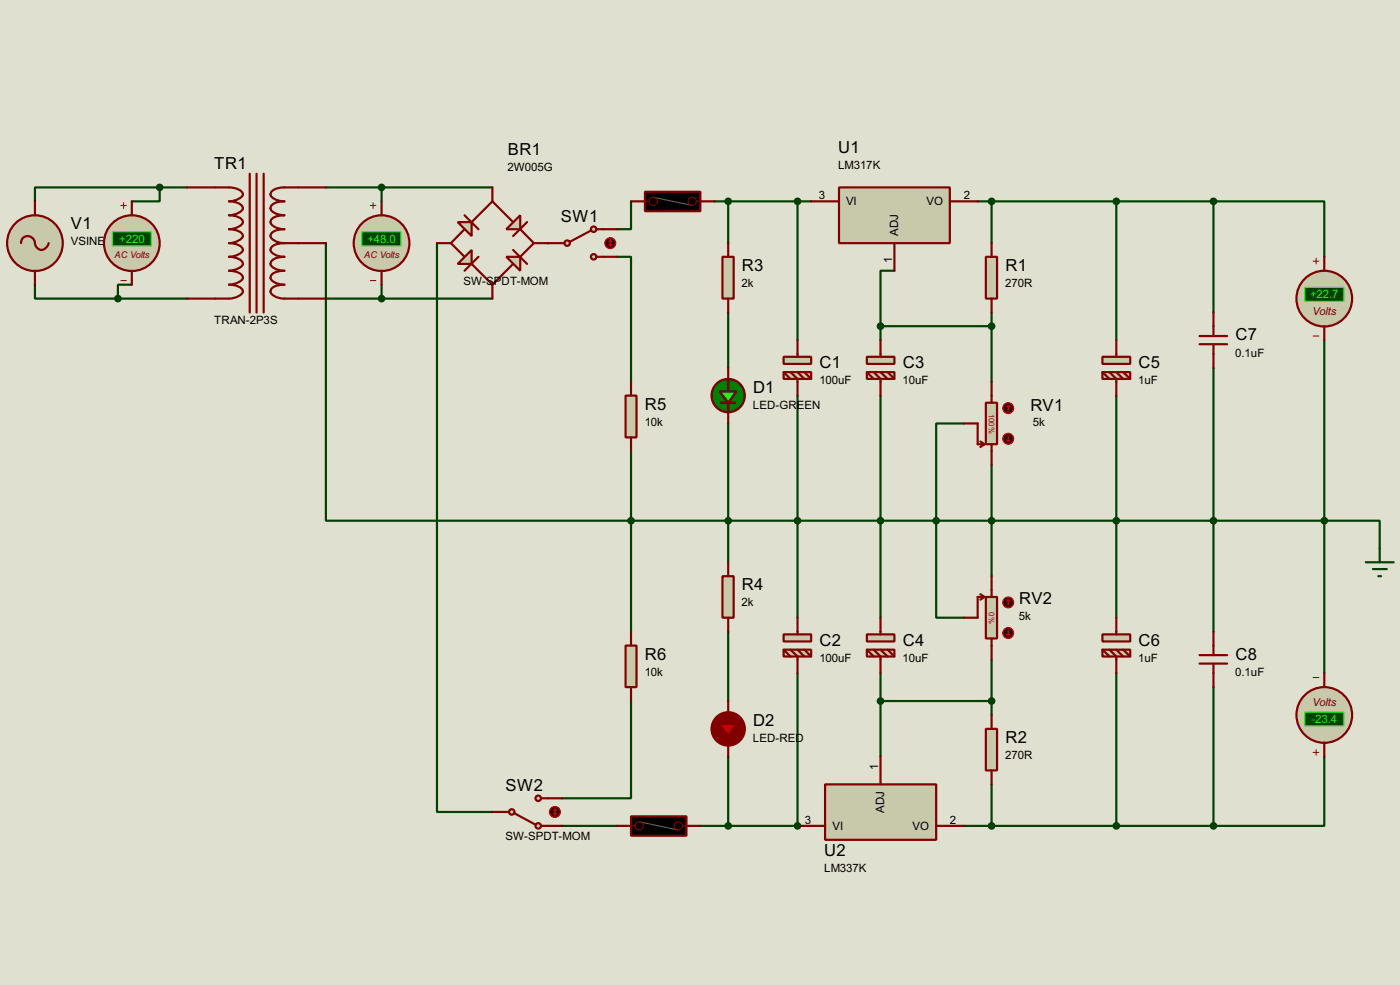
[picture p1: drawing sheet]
<svg xmlns="http://www.w3.org/2000/svg" width="256mm" height="180mm" viewBox="0 0 256 180" stroke-linecap="round" stroke-linejoin="round" font-family="sans-serif">
<path d="M0 0h256.5v180.3h-256.5z" fill="#e0e0d0"/>
<path d="M179.1 36.9h2.6v7.6M6.4 52.1v2.6h15.2M21.6 54.7h12.7M24.2 52.1h-2.6v2.6M176.6 77.5h-5.1v17.8M171.5 95.3v17.8h5.1M171.5 95.3h10.2M181.7 85.1v20.4M181.7 143.6v7.6h-5.1" fill="none" stroke="#004000" stroke-width=".4"/>
<circle cx="146.1" cy="151.2" r=".2" fill="#004000"/>
<g fill="none" stroke="#004000" stroke-width=".4">
<path d="M29.3 34.3v2.6h-5.1M29.3 34.3h-22.9v2.6M29.3 34.3h5M59.7 34.3h30.5M69.9 34.3v2.6M130.9 36.9h17.7M133.4 36.9v7.6M146.1 36.9v25.4M181.7 36.9h22.8v25.4M59.7 54.7h30.5M69.9 52.1v2.6M133.4 57.2v10.2"/>
<path d="M133.4 77.5v25.4M146.1 72.4v40.7M161.3 72.4v40.7M204.5 72.4v40.7M242.6 62.3v60.9M133.4 95.3h38.1M181.7 95.3h22.8M242.6 95.3h10.2v5.1M133.4 115.6v12.7M133.4 138.5v12.7M146.1 123.2v28h-17.8M204.5 123.2v28h-22.8"/>
</g>
<circle cx="100.4" cy="44.5" r=".2" fill="#004000"/>
<g fill="none" stroke="#004000" stroke-width=".4">
<path d="M115.6 36.9v5.1h-2.5M204.5 36.9h17.8M222.3 36.9h20.3v10.1M222.3 36.9v20.3M59.7 44.5v50.8h73.7M80.1 44.5v104.1h10.1M113.1 47h2.5v22.9M161.3 59.7v2.6M161.3 59.7h20.4M163.9 49.6h-2.6v10.1M181.7 57.2v12.7M222.3 67.4v48.2"/>
<path d="M115.6 82.6v33M204.5 95.3h38.1M115.6 128.3v17.8h-12.7M161.3 123.2v15.3M161.3 128.3h20.4M181.7 120.7v10.2M222.3 125.8v25.4M242.6 138.5v12.7h-20.3M102.9 151.2h10.2M204.5 151.2h17.8"/>
</g>
<circle cx="6.4" cy="44.5" r="5.1" fill="#c8c8aa" stroke="#800000" stroke-width=".4"/>
<path d="M6.4 36.9v2.5M3.9 44.5a1.28 1.28 0 0 1 1.2-1.3 1.28 1.28 0 0 1 1.3 1.3 1.23 1.23 0 0 0 1.1 1.2 1.23 1.23 0 0 0 1.3-.9l.1-.3M6.4 49.6v2.5" fill="none" stroke="#800000" stroke-width=".4"/>
<path d="M250.2 102.9h5.1M251.5 104.2h2.6M252.5 105.5h.5M252.8 100.4v2.5" fill="none" stroke="#004000" stroke-width=".4"/>
<path d="M180.6 109.3h2.1v7.6h-2.1z" fill="#c8c8aa" stroke="#800000" stroke-width=".4"/>
<path d="M179.6 108.8l.8 .5M180.4 109.3l-.8 .5M180.4 109.3h-1.3v3.8h-2.5M181.7 105.5v3.8M181.7 116.9v3.8" fill="none" stroke="#800000" stroke-width=".4"/>
<circle cx="184.7" cy="115.9" r="1" fill="#400000" stroke="#f00" stroke-width=".2"/>
<path d="M184.5 116.1l.2 .3M184.7 115.4v1M185 116.1l-.3 .3" fill="none" stroke="#f00" stroke-width=".2"/>
<circle cx="184.7" cy="110.3" r="1" fill="#400000" stroke="#f00" stroke-width=".2"/>
<path d="M184.7 109.8l.3 .2M184.7 109.8l-.2 .2M184.7 109.8v1" fill="none" stroke="#f00" stroke-width=".2"/>
<circle cx="242.6" cy="54.7" r="5.1" fill="#c8c8aa" stroke="#800000" stroke-width=".4"/>
<path d="M240.6 47.8h1M241.1 47.3v1M240.6 61.5h1" fill="none" stroke="#800000" stroke-width=".18"/>
<path d="M239.1 52.6h7.1v2.6h-7.1z" fill="#004000" stroke="#0f0" stroke-width=".2"/>
<path d="M242.6 47v2.6M242.6 59.7v2.6" fill="none" stroke="#800000" stroke-width=".4"/>
<circle cx="242.6" cy="130.9" r="5.1" fill="#c8c8aa" stroke="#800000" stroke-width=".4"/>
<path d="M240.6 137.7h1M240.6 124h1M241.1 137.2v1" fill="none" stroke="#800000" stroke-width=".18"/>
<path d="M239.1 130.4h7.1v2.5h-7.1z" fill="#004000" stroke="#0f0" stroke-width=".2"/>
<path d="M242.6 123.2v2.6M242.6 135.9v2.6" fill="none" stroke="#800000" stroke-width=".4"/>
<path d="M180.6 73.7h2.1v7.6h-2.1z" fill="#c8c8aa" stroke="#800000" stroke-width=".4"/>
<path d="M176.6 77.5h2.5v3.8h1.3M181.7 69.9v3.8M179.6 80.8l.8 .5M180.4 81.3l-.8 .5M181.7 81.3v3.8" fill="none" stroke="#800000" stroke-width=".4"/>
<circle cx="184.7" cy="80.3" r="1" fill="#400000" stroke="#f00" stroke-width=".2"/>
<path d="M184.7 79.8v1M184.5 80.6l.2 .2M185 80.6l-.3 .2" fill="none" stroke="#f00" stroke-width=".2"/>
<circle cx="184.7" cy="74.7" r="1" fill="#400000" stroke="#f00" stroke-width=".2"/>
<path d="M184.7 74.2l.3 .3M184.7 74.2l-.2 .3M184.7 74.2v1" fill="none" stroke="#f00" stroke-width=".2"/>
<circle cx="24.1" cy="44.5" r="5.1" fill="#c8c8aa" stroke="#800000" stroke-width=".4"/>
<path d="M22.2 37.6h1M22.7 37.1v1.1M22.2 51.4h1" fill="none" stroke="#800000" stroke-width=".18"/>
<path d="M20.6 42.5h7.1v2.5h-7.1z" fill="#004000" stroke="#0f0" stroke-width=".2"/>
<path d="M24.2 36.9v2.5M24.2 49.6v2.5" fill="none" stroke="#800000" stroke-width=".4"/>
<circle cx="21.6" cy="54.7" r=".5" fill="#004000" stroke="#004000" stroke-width=".4"/>
<circle cx="69.9" cy="44.5" r="5.1" fill="#c8c8aa" stroke="#800000" stroke-width=".4"/>
<path d="M67.9 37.6h1M68.4 37.1v1.1M67.9 51.4h1" fill="none" stroke="#800000" stroke-width=".18"/>
<path d="M66.3 42.5h7.2v2.5h-7.2z" fill="#004000" stroke="#0f0" stroke-width=".2"/>
<path d="M34.3 34.3h7.7a2.37 2.37 0 0 1 2.5 1.3 2.75 2.75 0 0 1-2.5 1.3 3.2 3.2 0 0 1 2.4 .9l.1 .4a2.75 2.75 0 0 1-2.5 1.2 3.3 3.3 0 0 1 2.4 .9 .9 .9 0 0 1-.7 1.2l-1.1 .4-.6 .1a3.3 3.3 0 0 1 2.4 .8 .89 .89 0 0 1-.7 1.2l-1.1 .4-.6 .1a3.3 3.3 0 0 1 2.4 .9l.1 .4a2.75 2.75 0 0 1-2.5 1.2 2.37 2.37 0 0 1 2.5 1.3 2.75 2.75 0 0 1-2.5 1.3 3.2 3.2 0 0 1 2.4 .9l.1 .4a2.75 2.75 0 0 1-2.5 1.2 3.3 3.3 0 0 1 2.4 .9 .9 .9 0 0 1-.7 1.2l-1.1 .4-.6 .1h-7.7M45.8 31.8v25.4M47 31.8v25.4M48.3 31.8v25.4M59.7 34.3h-7.6a2.92 2.92 0 0 0-2.5 .9 .88 .88 0 0 0 .7 1.2l1.1 .4 .7 .1a2.89 2.89 0 0 0-2.5 .9 .89 .89 0 0 0 .7 1.2l1.1 .3 .7 .1a2.96 2.96 0 0 0-2.5 .9 .92 .92 0 0 0 .7 1.2l1.1 .4 .7 .1a2.96 2.96 0 0 0-2.5 .8 .91 .91 0 0 0 .7 1.2l1.1 .4 .7 .1M69.9 36.9v2.5M52.1 44.5a2.96 2.96 0 0 0-2.5 .9 .88 .88 0 0 0 .7 1.2l1.1 .3 .7 .1a2.92 2.92 0 0 0-2.5 .9 .88 .88 0 0 0 .7 1.2l1.1 .4 .7 .1a2.89 2.89 0 0 0-2.5 .9 .89 .89 0 0 0 .7 1.2l1.1 .3 .7 .1a2.96 2.96 0 0 0-2.5 .9 .92 .92 0 0 0 .7 1.2l1.1 .4 .7 .1h7.6M52.1 44.5h7.6M69.9 49.6v2.5" fill="none" stroke="#800000" stroke-width=".4"/>
<path d="M153.7 34.3h20.3v10.2h-20.3z" fill="#c8c8aa" stroke="#800000" stroke-width=".4"/>
<path d="M148.6 36.9h5.1M174 36.9h5.1M163.9 44.5v5.1" fill="none" stroke="#800000" stroke-width=".4"/>
<g fill="#004000" stroke="#004000" stroke-width=".4">
<circle cx="181.6" cy="36.9" r=".5"/>
<circle cx="181.6" cy="95.3" r=".5"/>
<circle cx="171.5" cy="95.3" r=".5"/>
</g>
<path d="M151.2 143.6h20.3v10.1h-20.3z" fill="#c8c8aa" stroke="#800000" stroke-width=".4"/>
<path d="M161.3 138.5v5.1M146.1 151.2h5.1M171.5 151.2h5.1" fill="none" stroke="#800000" stroke-width=".4"/>
<circle cx="181.6" cy="151.2" r=".5" fill="#004000" stroke="#004000" stroke-width=".4"/>
<path d="M180.6 47h2.1v7.7h-2.1z" fill="#c8c8aa" stroke="#800000" stroke-width=".4"/>
<path d="M181.7 44.5v2.5M181.7 54.7v2.5" fill="none" stroke="#800000" stroke-width=".4"/>
<path d="M180.6 133.4h2.1v7.6h-2.1z" fill="#c8c8aa" stroke="#800000" stroke-width=".4"/>
<path d="M181.7 130.9v2.5M181.7 141v2.6" fill="none" stroke="#800000" stroke-width=".4"/>
<g fill="#004000" stroke="#004000" stroke-width=".4">
<circle cx="146.1" cy="95.3" r=".5"/>
<circle cx="146.1" cy="151.2" r=".5"/>
<circle cx="161.3" cy="95.3" r=".5"/>
<circle cx="204.5" cy="36.9" r=".5"/>
<circle cx="204.5" cy="95.3" r=".5"/>
<circle cx="204.5" cy="151.2" r=".5"/>
</g>
<g fill="#c8c8aa" stroke="#800000" stroke-width=".4">
<path d="M143.6 65.3h5v1.3h-5z"/>
<path d="M143.6 68.1h5v1.3h-5z"/>
</g>
<path d="M143.6 68.1l1.2 1.3M144.8 68.1l1.3 1.3v3M146.1 62.3v3M146.1 68.1l1.3 1.3M147.4 68.1l1.2 1.3" fill="none" stroke="#800000" stroke-width=".4"/>
<g fill="#c8c8aa" stroke="#800000" stroke-width=".4">
<path d="M143.6 116.1h5v1.3h-5z"/>
<path d="M143.6 118.9h5v1.3h-5z"/>
</g>
<path d="M143.6 118.9l1.2 1.3M144.8 118.9l1.3 1.3v3M146.1 113.1v3M146.1 118.9l1.3 1.3M147.4 118.9l1.2 1.3" fill="none" stroke="#800000" stroke-width=".4"/>
<g fill="#c8c8aa" stroke="#800000" stroke-width=".4">
<path d="M158.8 65.3h5.1v1.3h-5.1z"/>
<path d="M158.8 68.1h5.1v1.3h-5.1z"/>
</g>
<path d="M158.8 68.1l1.3 1.3M160.1 68.1l1.2 1.3v3M161.3 62.3v3M161.3 68.1l1.3 1.3M162.6 68.1l1.3 1.3" fill="none" stroke="#800000" stroke-width=".4"/>
<g fill="#c8c8aa" stroke="#800000" stroke-width=".4">
<path d="M158.8 116.1h5.1v1.3h-5.1z"/>
<path d="M158.8 118.9h5.1v1.3h-5.1z"/>
</g>
<path d="M158.8 118.9l1.3 1.3M160.1 118.9l1.2 1.3v3M161.3 113.1v3M161.3 118.9l1.3 1.3M162.6 118.9l1.3 1.3" fill="none" stroke="#800000" stroke-width=".4"/>
<g fill="#c8c8aa" stroke="#800000" stroke-width=".4">
<path d="M202 65.3h5.1v1.3h-5.1z"/>
<path d="M202 68.1h5.1v1.3h-5.1z"/>
</g>
<path d="M202 68.1l1.3 1.3M203.3 68.1l1.2 1.3v3M204.5 62.3v3M204.5 68.1l1.3 1.3M205.8 68.1l1.3 1.3" fill="none" stroke="#800000" stroke-width=".4"/>
<g fill="#c8c8aa" stroke="#800000" stroke-width=".4">
<path d="M202 116.1h5.1v1.3h-5.1z"/>
<path d="M202 118.9h5.1v1.3h-5.1z"/>
</g>
<path d="M202 118.9l1.3 1.3M203.3 118.9l1.2 1.3v3M204.5 113.1v3M204.5 118.9l1.3 1.3M205.8 118.9l1.3 1.3" fill="none" stroke="#800000" stroke-width=".4"/>
<path d="M92.8 47h2.5v2.6z" fill="#c8c8aa" stroke="#800000" stroke-width=".4"/>
<path d="M85.1 39.4l2.6 2.6M85.1 42l-2.5 2.5 2.5 2.5M86.4 40.7l3.8-3.8 3.8 3.8M86.4 48.3l3.8 3.8 3.8-3.8M87.7 47l-2.6 2.6M94 45.8l2.6 2.5M95.3 42l2.5 2.5-2.5 2.5M96.6 40.7l-2.6 2.5" fill="none" stroke="#800000" stroke-width=".4"/>
<g fill="#c8c8aa" stroke="#800000" stroke-width=".4">
<path d="M83.9 40.7h2.5v2.5z"/>
<path d="M92.8 42l2.5-2.6v2.6z"/>
<path d="M83.9 48.3l2.5-2.5v2.5z"/>
</g>
<path d="M90.2 34.3v2.6M80.1 44.5h2.5M90.2 52.1v2.6M97.8 44.5h2.6" fill="none" stroke="#800000" stroke-width=".4"/>
<g fill="#004000" stroke="#004000" stroke-width=".4">
<circle cx="69.9" cy="34.3" r=".5"/>
<circle cx="69.9" cy="54.7" r=".5"/>
<circle cx="242.6" cy="95.3" r=".5"/>
<circle cx="146.1" cy="36.9" r=".5"/>
<circle cx="133.4" cy="36.9" r=".5"/>
<circle cx="133.4" cy="95.3" r=".5"/>
</g>
<path d="M132.4 47h2v7.7h-2z" fill="#c8c8aa" stroke="#800000" stroke-width=".4"/>
<path d="M133.4 44.5v2.5M133.4 54.7v2.5" fill="none" stroke="#800000" stroke-width=".4"/>
<path d="M132.4 105.5h2v7.6h-2z" fill="#c8c8aa" stroke="#800000" stroke-width=".4"/>
<path d="M115.6 36.9h2.6M128.3 36.9h2.6M133.4 102.9v2.6M133.4 113.1v2.5M113.1 151.2h2.5M125.8 151.2h2.5" fill="none" stroke="#800000" stroke-width=".4"/>
<circle cx="29.2" cy="34.3" r=".5" fill="#004000" stroke="#004000" stroke-width=".4"/>
<path d="M118.2 35.1h10.1v3.6h-10.1zM115.6 149.4h10.2v3.6h-10.2z" fill="#000" stroke="#800000" stroke-width=".4"/>
<path d="M119.7 36.1l7.1 1.5M117.1 150.4l7.2 1.5" fill="none" stroke="#606060" stroke-width=".2"/>
<g fill="none" stroke="#800000" stroke-width=".2">
<path d="M118.2 36.9h.7M127.6 36.9h.7M115.6 151.2h.8M125 151.2h.8"/>
<circle cx="119.6" cy="36.9" r=".75"/>
<circle cx="126.8" cy="36.9" r=".75"/>
<circle cx="117.1" cy="151.2" r=".75"/>
<circle cx="124.2" cy="151.2" r=".75"/>
</g>
<circle cx="133.4" cy="72.4" r="3.1" fill="#008000" stroke="#800000" stroke-width=".4"/>
<path d="M132.1 73.7h2.6M133.4 69.4v2.3M133.4 73.7v1.8" fill="none" stroke="#800000" stroke-width=".4"/>
<path d="M131.9 71.7h3l-1.5 2z" fill="#0f0" stroke="#800000" stroke-width=".4"/>
<path d="M133.4 67.4v2.5M133.4 75v2.5M132.1 134.7h2.6M133.4 130.4v2.2M133.4 134.7v1.8" fill="none" stroke="#800000" stroke-width=".4"/>
<circle cx="133.4" cy="133.4" r="3.1" fill="#800000" stroke="#800000" stroke-width=".4"/>
<path d="M131.9 132.6h3l-1.5 2.1z" fill="#f00" stroke="#800000" stroke-width=".4"/>
<path d="M133.4 128.3v2.6M133.4 135.9v2.6" fill="none" stroke="#800000" stroke-width=".4"/>
<circle cx="133.4" cy="151.2" r=".5" fill="#004000" stroke="#004000" stroke-width=".4"/>
<circle cx="103.9" cy="44.5" r=".5" fill="#c8c8aa" stroke="#800000" stroke-width=".4"/>
<path d="M102.9 44.5h.5" fill="none" stroke="#800000" stroke-width=".4"/>
<circle cx="108.7" cy="42" r=".5" fill="#c8c8aa" stroke="#800000" stroke-width=".4"/>
<path d="M108.3 42.2l-3.9 2.1M109.3 42h1.2" fill="none" stroke="#800000" stroke-width=".4"/>
<circle cx="108.7" cy="47" r=".5" fill="#c8c8aa" stroke="#800000" stroke-width=".4"/>
<path d="M100.4 44.5h2.5M109.3 47h3.8M110.5 42h2.6" fill="none" stroke="#800000" stroke-width=".4"/>
<circle cx="111.8" cy="44.5" r="1" fill="#400000" stroke="#f00" stroke-width=".2"/>
<path d="M111.6 44.8l.2 .2M111.8 44v1M111.8 44l-.2 .3M111.8 44l.3 .3M112.1 44.8l-.3 .2" fill="none" stroke="#f00" stroke-width=".2"/>
<path d="M114.6 72.4h2v7.7h-2z" fill="#c8c8aa" stroke="#800000" stroke-width=".4"/>
<path d="M115.6 69.9v2.5M115.6 80.1v2.5" fill="none" stroke="#800000" stroke-width=".4"/>
<circle cx="115.6" cy="95.3" r=".5" fill="#004000" stroke="#004000" stroke-width=".4"/>
<circle cx="93.7" cy="148.6" r=".5" fill="#c8c8aa" stroke="#800000" stroke-width=".4"/>
<path d="M92.8 148.6h.5" fill="none" stroke="#800000" stroke-width=".4"/>
<circle cx="98.6" cy="146.1" r=".5" fill="#c8c8aa" stroke="#800000" stroke-width=".4"/>
<path d="M94.3 148.9l3.8 2M99.1 146.1h1.3" fill="none" stroke="#800000" stroke-width=".4"/>
<circle cx="98.6" cy="151.2" r=".5" fill="#c8c8aa" stroke="#800000" stroke-width=".4"/>
<path d="M90.2 148.6h2.6M99.1 151.2h3.8M100.4 146.1h2.5" fill="none" stroke="#800000" stroke-width=".4"/>
<circle cx="101.6" cy="148.6" r="1" fill="#400000" stroke="#f00" stroke-width=".2"/>
<path d="M101.4 148.9l.3 .3M101.7 148.1v1.1M101.7 148.1l-.3 .3M101.7 148.1l.2 .3M101.9 148.9l-.2 .3" fill="none" stroke="#f00" stroke-width=".2"/>
<path d="M114.6 118.2h2v7.6h-2z" fill="#c8c8aa" stroke="#800000" stroke-width=".4"/>
<path d="M222.3 57.2v4.3M219.8 63h5M219.8 61.5h5M222.3 63v4.4M115.6 115.6v2.6M219.8 119.9h5M222.3 115.6v4.3M115.6 125.8v2.5M219.8 121.5h5M222.3 121.5v4.3" fill="none" stroke="#800000" stroke-width=".4"/>
<g fill="#004000" stroke="#004000" stroke-width=".4">
<circle cx="181.6" cy="128.3" r=".5"/>
<circle cx="161.3" cy="128.3" r=".5"/>
<circle cx="181.6" cy="59.7" r=".5"/>
<circle cx="161.3" cy="59.7" r=".5"/>
<circle cx="222.3" cy="95.3" r=".5"/>
<circle cx="222.3" cy="151.2" r=".5"/>
<circle cx="222.3" cy="36.9" r=".5"/>
</g>
<g font-size="3.4">
<text x="93" y="28.5">BR1</text>
<text x="153.6" y="28">U1</text>
<text x="39.3" y="31">TR1</text>
<text x="13" y="42">V1</text>
<text x="102.8" y="40.7">SW1</text>
<text x="135.9" y="49.6">R3</text>
<text x="184.2" y="49.6">R1</text>
<text x="226.4" y="62.3">C7</text>
<text x="138" y="71.9">D1</text>
<text x="150.2" y="67.4">C1</text>
<text x="165.4" y="67.4">C3</text>
<text x="208.6" y="67.4">C5</text>
<text x="118.2" y="75">R5</text>
<text x="188.8" y="75.2">RV1</text>
<text x="135.9" y="108">R4</text>
<text x="186.7" y="110.6">RV2</text>
<text x="150.2" y="118.2">C2</text>
<text x="165.4" y="118.2">C4</text>
<text x="208.6" y="118.2">C6</text>
<text x="118.2" y="120.7">R6</text>
<text x="226.4" y="120.7">C8</text>
<text x="138" y="132.9">D2</text>
<text x="184.2" y="136">R2</text>
<text x="92.6" y="144.8">SW2</text>
<text x="151" y="156.7">U2</text>
</g>
<g font-size="2.4">
<text x="93" y="31.4">2W005G</text>
<text x="153.5" y="31">LM317K</text>
<text x="150" y="36.5">3</text>
<text x="155" y="37.6">VI</text>
<text x="169.7" y="37.6">VO</text>
<text x="176.6" y="36.5">2</text>
<text x="13" y="44.9">VSINE</text>
<text x="164.6" y="43.2" transform="rotate(-90 164.6 43.2)">ADJ</text>
<text x="84.9" y="52.2">SW-S</text>
<text x="90.5" y="52.2">PDT-MOM</text>
<text x="135.9" y="52.6">2k</text>
<text x="163.5" y="48.2" transform="rotate(-90 163.5 48.2)">1</text>
<text x="184.1" y="52.6">270R</text>
<text x="39.2" y="59.3">TRAN-2P3S</text>
<text x="226.3" y="65.3">0.1uF</text>
<text x="150.1" y="70.3">100uF</text>
<text x="165.4" y="70.3">10uF</text>
<text x="208.5" y="70.3">1uF</text>
<text x="118.1" y="78">10k</text>
<text x="137.9" y="74.9">LED-GREEN</text>
<text x="189.2" y="78">5k</text>
<text x="135.9" y="111">2k</text>
<text x="186.7" y="113.5">5k</text>
<text x="118.1" y="123.7">10k</text>
<text x="150.1" y="121.1">100uF</text>
<text x="165.4" y="121.1">10uF</text>
<text x="208.5" y="121.1">1uF</text>
<text x="226.3" y="123.7">0.1uF</text>
<text x="137.9" y="135.9">LED-RED</text>
<text x="160.9" y="141" transform="rotate(-90 160.9 141)">1</text>
<text x="184.1" y="138.9">270R</text>
<text x="162" y="148.8" transform="rotate(-90 162 148.8)">ADJ</text>
<text x="92.6" y="153.8">SW-SPDT-MOM</text>
<text x="147.5" y="150.8">3</text>
<text x="152.5" y="151.9">VI</text>
<text x="167.2" y="151.9">VO</text>
<text x="174" y="150.8">2</text>
<text x="151" y="159.6">LM337K</text>
</g>
<g font-size="2.4" fill="#0f0">
<text x="21.9" y="44.4">+220</text>
<text x="67.3" y="44.4">+48.0</text>
<text x="240" y="54.6">+22.7</text>
<text x="240.3" y="132.3">-23.4</text>
</g>
<g font-size="2.3" fill="#800000">
<text x="240.4" y="57.6">Volts</text>
<text x="240.4" y="129.2">Volts</text>
</g>
<g font-size="1.9" fill="#800000">
<text x="21" y="47.3">AC Volts</text>
<text x="66.7" y="47.3">AC Volts</text>
</g>
<g font-size="1.6" fill="#c00000">
<text x="181.2" y="75.7" transform="rotate(90 181.2 75.7)">100%</text>
<text x="181.2" y="112.1" transform="rotate(90 181.2 112.1)">0%</text>
</g>
</svg>
